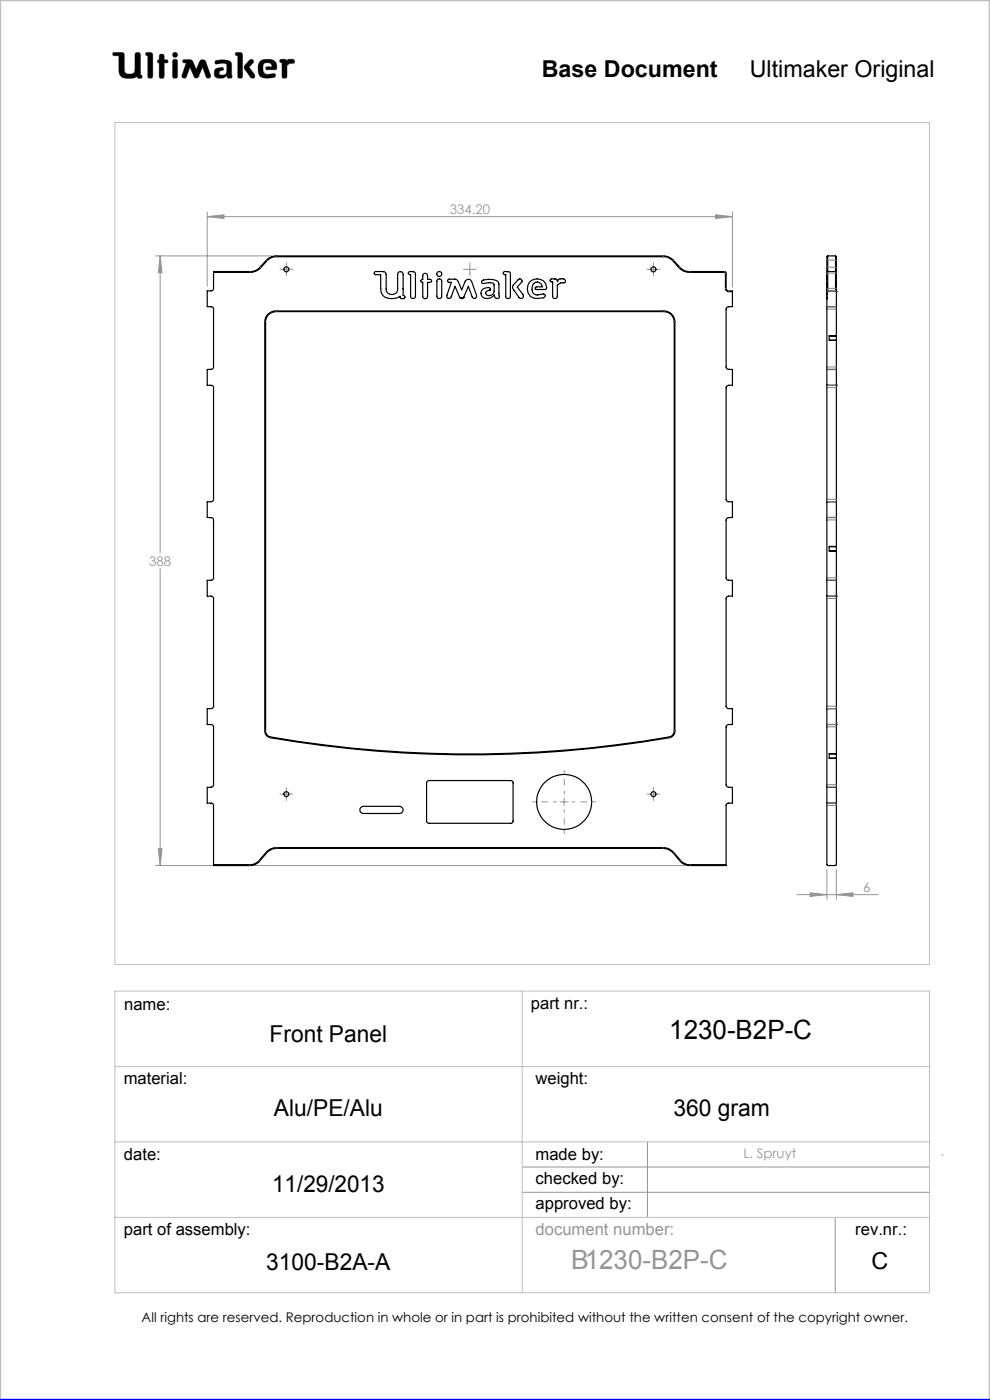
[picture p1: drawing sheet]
<svg xmlns="http://www.w3.org/2000/svg" width="210mm" height="297mm" viewBox="0 0 210 297" stroke-linecap="round" stroke-linejoin="round" font-family="sans-serif">
<g fill="none" stroke="#c0c0c0" stroke-width=".21">
<path d="M24 11.1h1.9l.4 .3 .2 3.9a1.51 1.51 0 0 0 2 0l.2-4a.77 .77 0 0 1 1 0l.1 4.6 .3 .1a.39 .39 0 0 1-.3 .6l-.6-.1-.1-.3a3.8 3.8 0 0 1-3 .3l-.6-.5-.2-.6-.1-3.6h-1a.39 .39 0 0 1-.3-.2 .39 .39 0 0 1 .1-.5zM31 11.1l1.2 .1 .2 .4-.1 4.8a.6 .6 0 0 1-.6 .2 .6 .6 0 0 1-.4-.5v-4.3l-.4-.1zM33.8 12.7v-1.1a.6 .6 0 0 1 .7-.1 .6 .6 0 0 1 .4 .5v.7h.6a.37 .37 0 0 1 0 .6l-.6 .1-.1 3.1a.6 .6 0 0 1-.6 .1 .6 .6 0 0 1-.4-.5v-2.7M33.8 12.7h.1M33.8 13.4h.1M33.8 15.7h.1M33.8 12.7h-.3l-.1 .3v.2l.4 .2M36.7 11.3l.4-.2 .4 .2 .2 .3-.2 .4-.4 .2-.4-.2-.1-.4zM36.8 12.6h.7l.2 .5v3l-.2 .5h-.7l-.2-.5v-3zM38.9 12.7h1.6l.5 .4 .6 1.6 .7-1.6 .5-.4 .6 .1 1.3 3.1-.1 .5a.53 .53 0 0 1-.5 .2 .53 .53 0 0 1-.4-.3l-.7-2-1 2.1-.4 .2-.4-.2-.9-2.1-.7 2a.54 .54 0 0 1-.5 .3 .54 .54 0 0 1-.5-.2v-.5l.9-2.5-.7-.2zM42.1 16.3h.1M45.6 12.9a3.7 3.7 0 0 1 3.4 .3l.1 .5 .1 2.7a.64 .64 0 0 1-1-.2l-.1-.1a1.93 1.93 0 0 1-2.5 .2 1.32 1.32 0 0 1 .4-1.8l1-.2 .3 .1 .1 .2v.3a.73 .73 0 0 0-.9 .8 .98 .98 0 0 0 1.4 0l.2-.6-.1-1.5a2.59 2.59 0 0 0-2 0l-.4-.2z"/>
<path d="M50 11.1l1.3 .1 .2 .4-.1 4.8a.57 .57 0 0 1-.6 .2 .57 .57 0 0 1-.4-.5v-4.3l-.4-.1zM52.9 12.8l.4-.2 .4 .1 .1 .4-1 1.1 1.2 1.6 .1 .5-.2 .3h-.4a5.9 5.9 0 0 1-1.7-2.2l.1-.6zM55 13.3a2.62 2.62 0 0 1 3.5-.1l.2 1.1-.1 .5h-2l-.2-.1v-.5l1.3-.1-.2-.5a1.24 1.24 0 0 0-1.6 .1l-.1 1.1 .2 .6 .8 .4 1.5-.2 .1 .1v.6a3.8 3.8 0 0 1-3.3-.1 3.2 3.2 0 0 1-.1-2.9zM56.6 14.8h.1M59.4 12.6h1.2l.3 .3a1.21 1.21 0 0 1 1.5-.2v.7l-.9 .1-.6 .4-.1 2.5a.6 .6 0 0 1-.6 .2 .6 .6 0 0 1-.4-.5v-2.8l-.5-.2zM24.4 26h172.8v178.6h-172.8zM24.4 210.3h172.8v63.9h-172.8zM110.8 210.3v63.9M24.4 226.3h172.8M24.4 242.2h172.8M24.4 258.3h172.8"/>
</g>
<g fill="none" stroke="#959595" stroke-width=".21">
<path d="M33 54.3h24.6M34 54.3l.4 3.6h-.8zM34 54.3v63M44 45v15.7M44 46h111.4M44 46l3.5-.4v.8zM59.9 57.1h1.7M60.7 56.3v1.7M98.8 57.1h1.7M99.7 56.3v1.7M137.8 57.1h1.6M138.6 56.3v1.7"/>
<path d="M151.8 45.6l3.6 .4-3.6 .4zM155.4 45v15.9M34 120.6v63M59.9 168.5h1.7M60.7 167.6v1.7M118.9 170.1h1.6M119.7 169.3v1.7M137.8 168.5h1.6M138.6 167.6v1.7M33 183.6h112.3M33.6 180.1h.8l-.4 3.5zM169.1 189.8h17.1"/>
<path d="M171.8 189.4l3.6 .4-3.6 .4zM175.4 184.5v6.3M177.4 189.8l3.5-.4v.8zM177.4 184.5v6.3M110.8 247.6h86.4M110.8 252.9h86.4M137.3 242.2v16.1M177.2 258.3v15.9M199.7 245h.3"/>
</g>
<path d="M0 297v-297h210v297" fill="none" stroke="#c0c0c0" stroke-width=".5"/>
<path d="M0 297h210" fill="none" stroke="#00f" stroke-width=".5"/>
<path d="M45.7 12.9l-.1 .5 .2 .2 1.2-.2 .9 .1 .2 .3-.1 1.4a.84 .84 0 0 1-.6 .7 .84 .84 0 0 1-.9-.3l.1-.4 .4-.2a.36 .36 0 0 0 .4-.4 .36 .36 0 0 0-.4-.3 1.23 1.23 0 0 0-1.6 1 1.07 1.07 0 0 0 .3 1.1 1.07 1.07 0 0 0 1.1 .2h.6l.3-.2a.28 .28 0 0 1 .4-.3 .28 .28 0 0 1 .2 .4 .57 .57 0 0 0 .6 .2 .57 .57 0 0 0 .3-.6l-.1-2.4a1.23 1.23 0 0 0-1.5-1zM50 11.1v.6l.4 .1v4.6l.3 .2h.5l.3-.3v-4.8l-.4-.4zM53 12.7l-1.2 1.3v.5l1.4 2 .6 .1 .2-.2v-.6l-1.2-1.6 1-.9v-.4l-.4-.3zM55.2 12.9a2.9 2.9 0 0 0 .1 3.4l.5 .2 1 .1 1.4-.2 .3-.2-.1-.5-.2-.1-1.4 .2-.6-.2-.3-.4-.1-.5a.99 .99 0 0 1 .7-1.3 .99 .99 0 0 1 1.2 .7l-1.2 .1-.2 .4 .3 .2h1.5a.51 .51 0 0 0 .6-.1 .51 .51 0 0 0 0-.6 1.62 1.62 0 0 0-2-1.5l-1.1 .1zM59.4 12.6l-.1 .6 .5 .1v3l.2 .3h.6l.3-.4v-2.3l.6-.4 .9-.1 .1-.5-.3-.3h-1l-.3 .3-.4-.3zM36.7 12.7l-.1 .3v3.4l.2 .2h.7l.2-.3v-3.4l-.2-.3zM36.6 11.6a.56 .56 0 0 0 1.1 0 .56 .56 0 0 0-1.1 0zM33.8 11.6v1.1l-.4 .2v.4l.4 .1v2.9l.2 .3h.5l.4-.4v-2.8l.7-.1 .1-.4-.3-.2h-.5v-.8l-.2-.4h-.6zM31 11.1l-.1 .6 .4 .1v4.5l.3 .3h.5l.3-.5v-4.7l-.4-.3zM38.8 12.7v.5l.7 .2-.9 2.5 .1 .6 .5 .1 .3-.2 .8-2.1 .9 2.1 .3 .2h.3l.3-.2 .9-2.1 .7 2.1 .6 .2 .4-.2v-.5l-1-2.8-.3-.4h-.7l-.3 .2-.8 1.8-.9-1.9-.4-.2zM24 11.2v.6h1.2v2.7a1.76 1.76 0 0 0 2.2 2.1h.9l.8-.4 .3 .4h.6l.2-.2-.1-.4-.3-.1v-4.4l-.4-.4h-.5l-.3 .4v3.4a.81 .81 0 0 1-1.1 .8h-.1a.86 .86 0 0 1-1-1.1l-.1-3.3-.4-.2z" fill-rule="evenodd" fill="#000"/>
<g fill="none" stroke="#959595" stroke-width=".21" stroke-dasharray="15.2 1.3 1.3 1.3">
<path d="M59.9 57.1h-.5M60.8 56.3v-.5M60.8 58v.5M61.6 57.1h.5M98.9 57.1h-.6M99.7 56.3v-.5M99.7 58v.5M100.5 57.1h.6M137.8 57.1h-.5M138.6 56.3v-.5M138.6 58v.5M139.5 57.1h.5"/>
<path d="M59.9 168.5h-.5M60.8 167.6v-.5M60.8 169.3v.5M61.6 168.5h.5M137.8 168.5h-.5M138.6 167.6v-.5M138.6 169.3v.5M139.5 168.5h.5"/>
</g>
<path d="M118 170.1h-5M119.7 168.4v-5M119.7 171.8v5M121.4 170.1h5" fill="none" stroke="#959595" stroke-width=".21" stroke-dasharray="15.2 1.3 1.3 1.3" stroke-dashoffset="14.6"/>
<path d="M34 54.3l.4 3.6h-.8zM33.6 180.1h.8l-.4 3.5zM44 46l3.5-.4v.8zM151.8 45.6l3.6 .4-3.6 .4zM171.8 189.4l3.6 .4-3.6 .4zM177.4 189.8l3.5-.4v.8z" fill="#959595"/>
<g fill="none" stroke="#000" stroke-width=".25">
<path d="M45.3 57.6h7.8a2.6 2.6 0 0 0 2-.9l1.4-1.5a2.94 2.94 0 0 1 2.1-.9h82.1a2.93 2.93 0 0 1 2.1 .9l1.4 1.5a2.61 2.61 0 0 0 2.1 .9h7.5l.2 .2 .1 3.6 .2 .3h1.1v3.3l-1 .1-.2 .1-.2 .4v12.3l.2 .3 .2 .1 1 .1v3.3l-1 .1-.2 .1-.2 .4v23.6l.2 .4 .2 .1 1 .1v3.3h-1l-.2 .2-.2 .3v12.3l.2 .3 .2 .2h1v3.4h-1l-.2 .1-.2 .4v22.8l.2 .4 .2 .1 1 .1v3.3h-1l-.2 .2-.2 .3v12.3l.4 .5h1v3.4h-1l-.2 .1-.2 .4v12.7h-7.6a2.7 2.7 0 0 1-2.2-1l-1.4-1.6a3 3 0 0 0-2.1-1h-82a2.86 2.86 0 0 0-2.2 1l-1.4 1.6a2.58 2.58 0 0 1-2.1 1h-7.7v-12.8l-.4-.4h-.9v-3.4l1-.1 .3-.3v-12.5l-.5-.4h-.8v-3.3l.9-.1 .4-.4v-23l-.5-.4h-.8v-3.4h.9l.4-.4v-12.5l-.4-.4h-.9v-3.3l1-.1 .3-.4v-23.8l-.5-.5h-.8v-3.3l.9-.1 .4-.3v-12.5l-.4-.4-.9-.1v-3.3h1l.3-.4zM45.3 57.8h7.8a3.1 3.1 0 0 0 2.2-1l1.3-1.5a2.71 2.71 0 0 1 2-.8h82.1a2.56 2.56 0 0 1 2 .8l1.4 1.5a2.95 2.95 0 0 0 2.2 1h7.4l.2 .1v3.3a.66 .66 0 0 0 .6 .7h.9M79.6 57.6h1.8a.54 .54 0 0 1 .5 .6v3.1a1.22 1.22 0 0 0 1.2 1.2 1.22 1.22 0 0 0 1.2-1.2v-3.1a.58 .58 0 0 1 .6-.6 .58 .58 0 0 1 .6 .6v4.5a.34 .34 0 0 1 .4 .3 .34 .34 0 0 1-.3 .4l-.6-.1-.1-.4a3.3 3.3 0 0 1-3.6-.1l-.5-.9v-3.6l-1.3-.1-.1-.2zM86.6 57.8l.4-.2h.6l.5 .4v4.8a.51 .51 0 0 1-.5 .5 .51 .51 0 0 1-.5-.5v-4.5l-.4-.1zM89.6 59.9h.1M89.8 58.2a.52 .52 0 0 1 .6-.2 .52 .52 0 0 1 .3 .5v.8h.4a.34 .34 0 0 1 .4 .3 .34 .34 0 0 1-.4 .3h-.4v3a.51 .51 0 0 1-.5 .5 .51 .51 0 0 1-.5-.5v-2.9a.36 .36 0 0 1-.4-.4 .36 .36 0 0 1 .4-.3zM92.9 59.2h.5l.3 .3v3.3a.51 .51 0 0 1-.5 .5 .51 .51 0 0 1-.5-.5v-3.3zM102.2 59.6a3.6 3.6 0 0 1 3.5 .2l.1 .5 .1 2.5a.53 .53 0 0 1-.6 .5 .53 .53 0 0 1-.4-.7 1.66 1.66 0 0 1-2.8 0 1.33 1.33 0 0 1 1.8-1.5l.1 .4-.7 .2-.3 .3a.83 .83 0 0 0 .7 .8 .83 .83 0 0 0 .9-.5l.2-.5v-1.4l-.2-.3-.9-.1-1.1 .1a.35 .35 0 0 1-.4-.1 .35 .35 0 0 1 0-.4zM106.8 57.7l.3-.1h.9l.3 .4v4.8a.49 .49 0 0 1-.5 .5 .49 .49 0 0 1-.5-.5v-4.5l-.4-.1zM107.7 57.6h.1M109.9 59.4a.45 .45 0 0 1 .7-.1 .45 .45 0 0 1 0 .6l-.9 1 1.2 1.6a.52 .52 0 0 1-.1 .7 .52 .52 0 0 1-.7-.1l-1.1-1.5a.78 .78 0 0 1-.1-1.1zM112.3 59.9a2.03 2.03 0 0 1 2.3-.7 2.03 2.03 0 0 1 1.3 2l-.3 .2h-1.9a.29 .29 0 0 1-.2-.3 .29 .29 0 0 1 .3-.2h1.2a1.1 1.1 0 0 0-1.3-1.1 1.1 1.1 0 0 0-.8 1.4v.3a1.08 1.08 0 0 0 1.1 1.1l1.3-.2a.41 .41 0 0 1 .4 .4 .41 .41 0 0 1-.4 .4 2.45 2.45 0 0 1-3.3-1.1l-.1-.8 .1-.8z"/>
<path d="M116.8 59.3l.8-.1a.59 .59 0 0 1 .7 .6l.2-.5 1-.1a.43 .43 0 0 1 .5 .4 .43 .43 0 0 1-.5 .4h-.6l-.7 .5v2.3a.49 .49 0 0 1-.5 .5 .49 .49 0 0 1-.5-.5v-3l-.4-.1zM175.3 58v.1M175.3 57.6h.1M175.4 59.2l-.1 .8M175.4 57.6l-.1 1.5M175.4 57.8v4.1M175.6 57.6v4.1M175.6 54.3v3.3M175.6 54.3l-.2 .2v3.3M175.6 57.6h1.6M175.6 54.3h1.6M175.6 57.6l-.2 .2"/>
<path d="M177.2 57.6v4.1M177.2 54.3v3.3M177.2 54.3l.2 .2v3.3M177.2 57.6l.2 .2M177.4 57.8v4.1M56.9 66.6a2.31 2.31 0 0 1 1.6-.6h82.3a2.29 2.29 0 0 1 2.4 2.3v86.7a1.47 1.47 0 0 1-1.3 1.5 245.5 245.5 0 0 1-85-.2l-.5-.5-.2-.8v-86.7a2.31 2.31 0 0 1 .7-1.7zM57 66.7l.7-.4 .8-.2h82.3a2.17 2.17 0 0 1 2.2 2.2v86.7a1.27 1.27 0 0 1-1.1 1.3 246.1 246.1 0 0 1-84.9-.1l-.3-.3-.4-.6v-87l.2-.9zM97.6 63.1l-1.1-2.4-.8 2.3a.49 .49 0 0 1-.6 .3 .49 .49 0 0 1-.3-.7l.9-2.7h-.5a.34 .34 0 0 1-.3-.3 .34 .34 0 0 1 .3-.4l1.7 .1 .3 .4 .7 1.8 .8-1.8a.76 .76 0 0 1 .7-.4 .76 .76 0 0 1 .6 .4l1.1 2.9a.49 .49 0 0 1-.3 .7 .49 .49 0 0 1-.6-.3l-.9-2.3-1 2.4M97.6 63.1l.2 .2M97.6 63.1h.1M97.8 63.3v.1M98.3 63.1h.1"/>
<path d="M98.3 63.1l-.2 .3-.3-.1M103.8 61.6h.1M175.3 62.4h.1M175.3 60.1h.1M175.3 63.3h.1M175.3 62.7v.5M175.3 60v3.3M175.3 60h.1M175.3 63.4h.1M175.3 60.5h.1M175.4 61.9h.1M175.4 65.1v16.6"/>
<path d="M175.4 61.9v3.2M175.4 78.4h2M175.4 65h2M175.6 61.7l-.2 .2M175.6 61.7h1.6M175.9 72.2h1.5M175.9 71.3h1.5M177.2 61.7l.2 .2M177.4 61.9h.1M177.4 72.2v9.5M177.4 65.1v6.2M177.4 71.3v.9"/>
<path d="M177.4 61.9v3.2M177.4 71.2h-1.5v1h1.5M175.4 81.7h.1M175.4 81.7v44.8M175.4 81.7h2M177.4 81.7h.1M177.4 81.7v34.3M175.4 106.5h2M175.4 109.8h2M175.9 116h1.5M175.9 116.9h1.5M177.4 116.9v9.6"/>
<path d="M177.4 116v.9M177.4 115.9h-1.5v1h1.5M175.4 126.5h.1M175.4 126.5v23.8M175.4 126.5h2M175.4 123.1h2M177.4 126.5h.1M177.4 126.5v23.8M175.4 153.7h.1M175.4 153.7v29.7l.2 .2h1.6l.2-.2v-22.6M175.4 153.7h2M175.4 150.3v3.4"/>
<path d="M175.4 150.4h2M175.9 159.9h1.5M177.4 153.7h.1M177.4 153.7v6.2M177.4 159.9v.9M177.4 150.3v3.4M177.4 159.9h-1.5v1h1.5M76.6 171.3l.5-.2h7.6a.76 .76 0 0 1 .8 .7 .76 .76 0 0 1-.8 .8h-7.6a.74 .74 0 0 1-.7-.5 .74 .74 0 0 1 .2-.8zM90.6 165.8l.3-.2 17.7 .1 .2 .3v8.4l-.4 .3-17.6-.1-.3-.4zM175.4 170.4h2M175.4 167h2M175.9 160.8h1.5"/>
<path d="M45.3 183.4h7.7a2.65 2.65 0 0 0 2-.9l1.4-1.6a2.91 2.91 0 0 1 2.3-1.1h82a2.91 2.91 0 0 1 2.2 1.1l1.4 1.6a2.65 2.65 0 0 0 2.1 .9h7.6"/>
<circle cx="60.7" cy="57.1" r=".53"/>
<circle cx="93.2" cy="58.1" r=".52"/>
<circle cx="138.6" cy="57.1" r=".53"/>
<circle cx="60.7" cy="168.5" r=".53"/>
<circle cx="119.7" cy="170.1" r="5.8"/>
<circle cx="138.6" cy="168.5" r=".53"/>
</g>
<g fill="none" stroke="#808080" stroke-width=".21" stroke-dasharray="6.3 1.3 1.3 1.3 1.3 1.3">
<path d="M53.1 57.6v.2M55.2 56.7l.1 .1M56.5 55.2l.2 .1M58.6 54.3v.1M140.8 54.3v.1M142.8 55.2l-.1 .1M144.2 56.7l-.1 .1M146.3 57.6v.2M153.7 57.6v.2M154.1 57.9h-.2M175.4 59.6h.1M175.4 58.1h.1"/>
<path d="M175.6 57.9h-.2M175.6 56.7l-.2 .1M175.6 56.7h1.6M175.6 55.2l-.2 .1M177.3 57.9h-1.7M177.3 55.2h-1.7M177.4 57.9h-.1M177.4 56.8l-.1-.1M177.4 55.3l-.1-.1M56.4 68.3h-.2M58.5 66.1v-.2M140.9 65.9v.2"/>
<path d="M143.2 68.3h-.2M154.1 61.2h-.2M154.5 61.7v.1M175.4 62.8h.1M175.4 65.1h2M175.4 77.8h2M175.6 61.7l-.2 .1M175.6 61.2h1.6M175.6 61.2h-.2M177.3 61.7h-1.7M177.4 78.3h-2M177.4 61.8l-.1-.1"/>
<path d="M177.4 61.2h-.1M177.4 65.6h-2M175.4 81.7h2M177.4 82.2h-2M175.4 109.8h2M175.4 105.9h2M177.4 106.4h-2M177.4 110.3h-2M175.4 126.5h2M175.4 122.6h2M177.4 123.1h-2M177.4 127h-2"/>
<path d="M56.4 155h-.2M57.5 156.3l-.1 .2M141.9 156.5v-.2M143.2 155h-.2M175.4 153.7h2M175.4 149.8h2M177.4 150.3h-2M177.4 154.2h-2M58.7 179.8v.2M140.7 179.8v.2M175.4 170.4h2M175.4 166.5h2"/>
<path d="M177.4 167h-2M177.4 170.9h-2M53 183.4v.2M55 182.5l.2 .1M56.4 180.9l.1 .1M143 180.9l-.1 .1M144.3 182.5l-.1 .1M146.4 183.4v.2"/>
</g>
<text font-size="5.6" x="142" y="220.5">1230-B2P-C</text>
<text font-size="5.6" fill="#959595" x="121.1" y="269.2">B1230-B2P-C</text>
<g font-size="4.9">
<text x="114.9" y="16.4">Base Document</text>
<text x="159" y="16.4">Ultimaker Original</text>
<text x="57.2" y="221">Front Panel</text>
<text x="58.1" y="236.8">Alu/PE/Alu</text>
<text x="142.8" y="236.8">360 gram</text>
<text x="57.7" y="252.8">11/29/2013</text>
<text x="56.5" y="269.4">3100-B2A-A</text>
<text x="184.9" y="269.2">C</text>
</g>
<g font-size="3.5">
<text x="26.3" y="214.2">name:</text>
<text x="112.6" y="214.1">part nr.:</text>
<text x="26.2" y="230">material:</text>
<text x="113.6" y="230">weight:</text>
<text x="26.3" y="246.1">date:</text>
<text x="113.6" y="246.1">made by:</text>
<text x="113.6" y="251.1">checked by:</text>
<text x="113.6" y="256.4">approved by:</text>
<text x="26.3" y="262.1">part of assembly:</text>
<text x="181.4" y="262">rev.nr.:</text>
</g>
<text font-size="3.5" fill="#959595" x="113.6" y="261.9">document number:</text>
<g font-size="2.8" fill="#959595">
<text x="95.4" y="45.3">334.20</text>
<text x="31.6" y="120">388</text>
<text x="183.1" y="189.2">6</text>
<text x="157.7" y="245.6">L. Spruyt</text>
</g>
<text font-size="2.8" x="30" y="280.4">All rights are reserved. Reproduction in whole or in part is prohibited without the written consent of the copyright owner.</text>
</svg>
